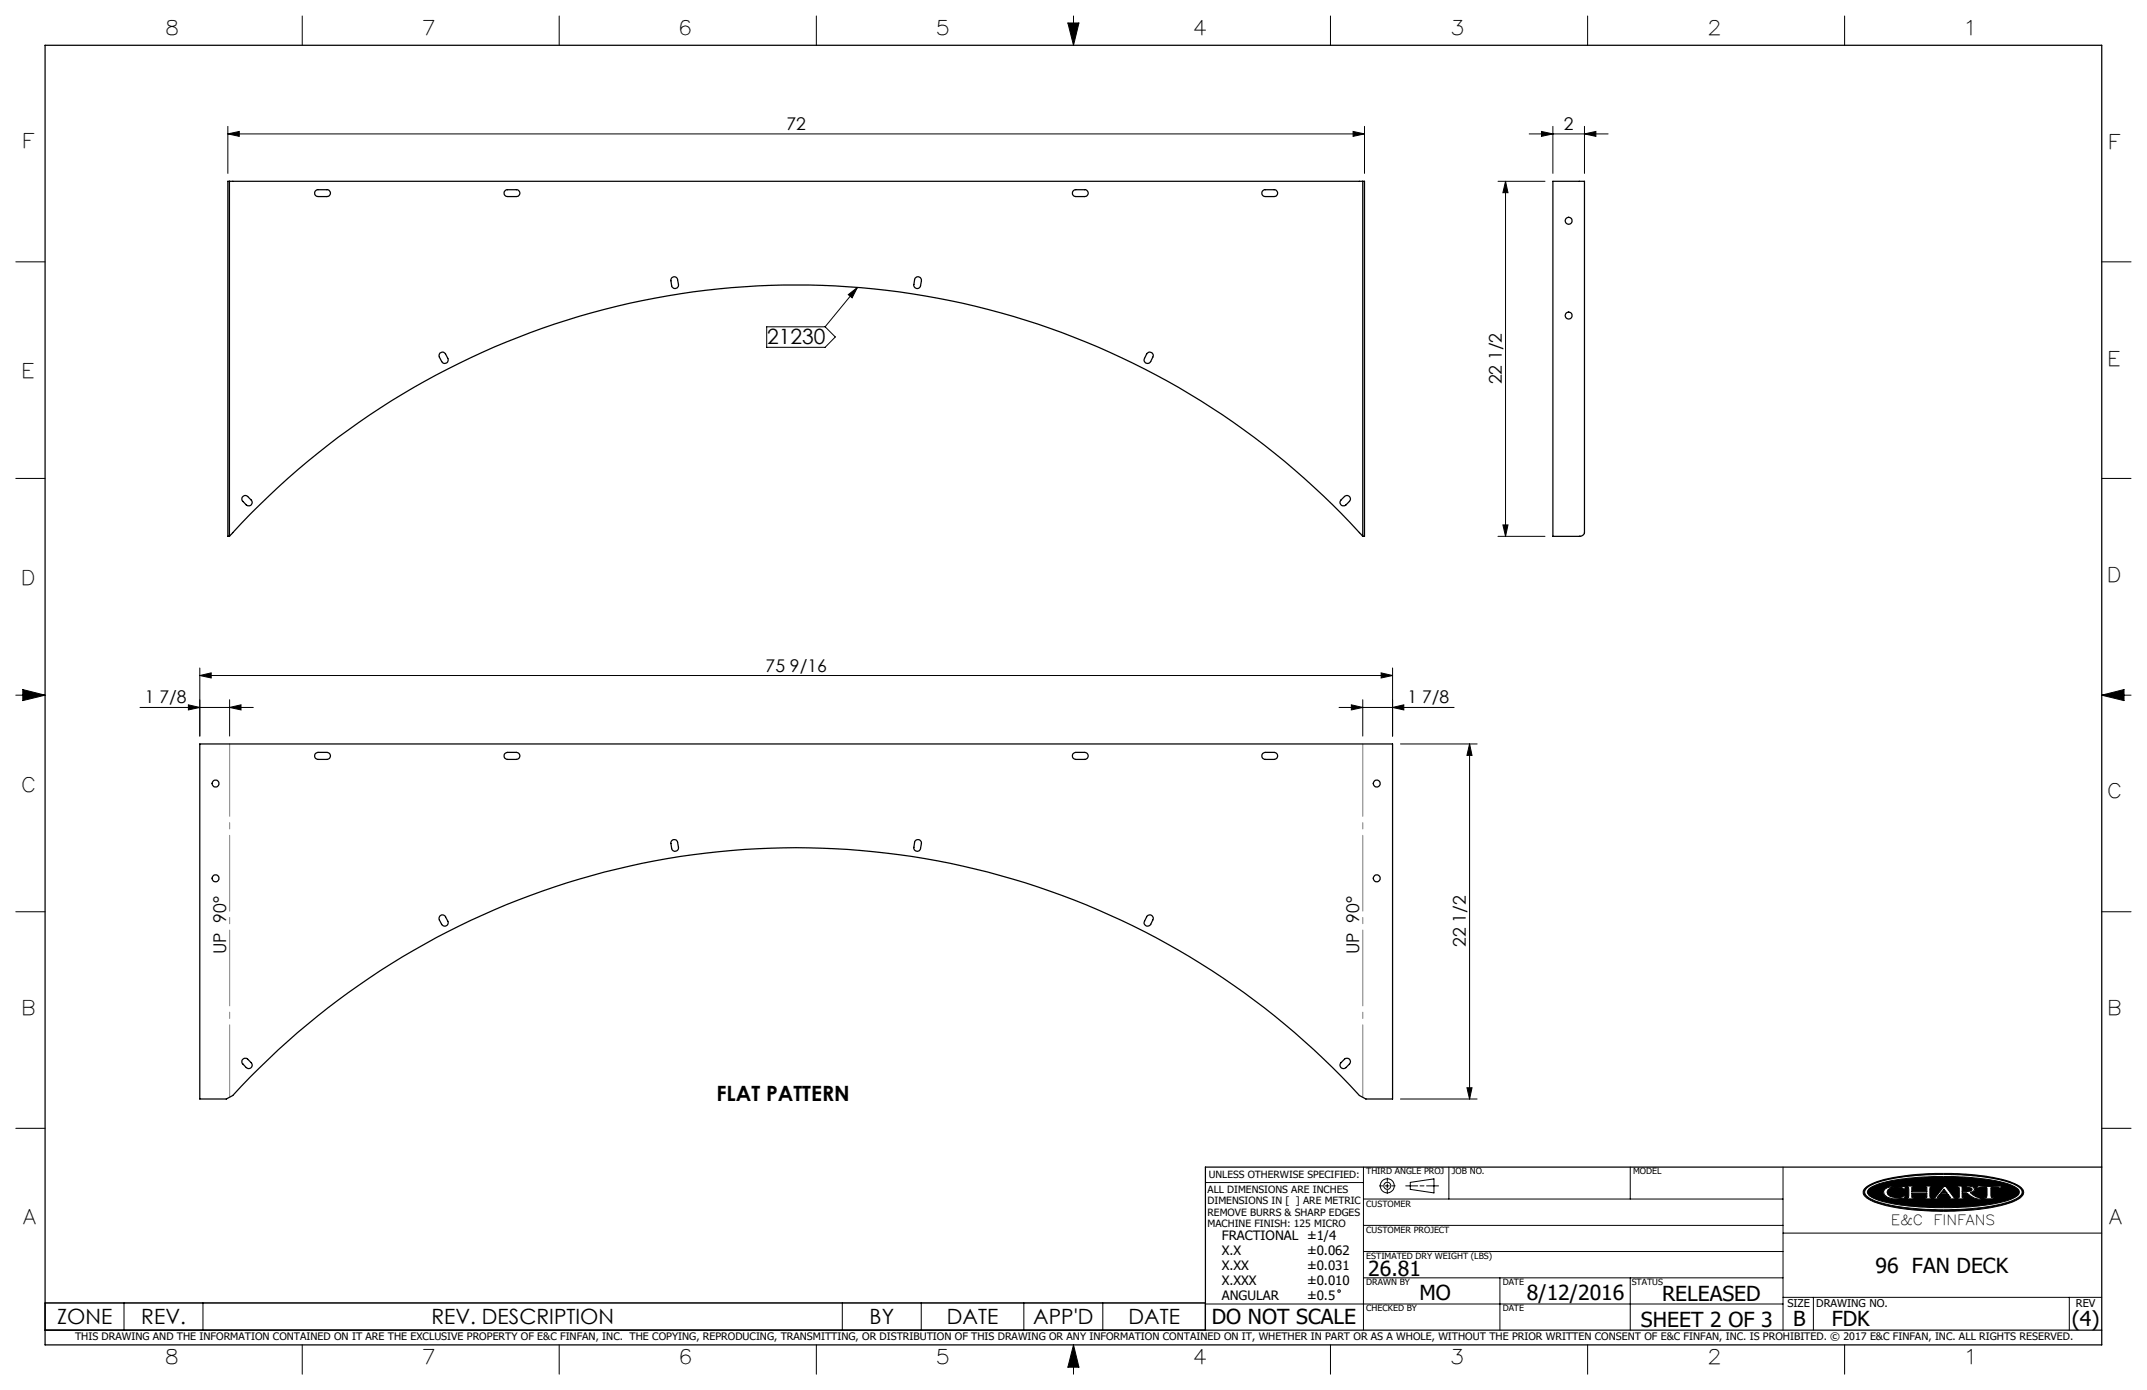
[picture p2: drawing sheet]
<svg xmlns="http://www.w3.org/2000/svg" width="432mm" height="279mm" viewBox="0 0 432 279" stroke-linecap="round" stroke-linejoin="round" font-family="sans-serif">
<g fill="none" stroke="#000" stroke-width=".2">
<path d="M60.8 3.2v5.9M112.5 3.2v5.9M164.2 3.2v5.9M214.8 4.6h2.2l-1.1 4.5zM215.9 3.2v5.9M267.6 3.2v5.9M319.3 3.2v5.9M371 3.2v5.9M45.8 26.9l2.3-.5v1zM45.8 25.4v9.5M45.8 26.9h228.6M272.1 26.4l2.3 .5-2.3 .5z"/>
<path d="M274.4 25.4v9.5M301.3 36.4h9.4M302.8 36.4l.5 2.3h-1zM302.8 36.4v71.4M307.6 26.9h15.8M310 26.4l2.3 .5-2.3 .5zM312.3 25.4v9.5M318.7 26.9l2.3-.5v1zM318.7 25.4v9.5M3.2 52.6h5.9M170.6 59.2l1.8-1.4-1 2.1zM172.4 57.8l-6.5 7.9"/>
<path d="M422.7 52.6h5.9M154.2 65.7h11.7l2.1 2-2.1 2.1h-11.7zM3.2 96.2h5.9M422.7 96.2h5.9M301.3 107.8h9.4M302.3 105.5h1l-.5 2.3zM3.2 139.7h5.9M4.6 138.6l4.5 1.1-4.5 1.1zM40.2 135.8l2.3-.5v1zM40.2 134.3v13.7M40.2 135.8h239.9M277.8 135.3l2.3 .5-2.3 .5z"/>
<path d="M280.1 134.3v13.7M422.7 139.7h5.9M422.7 139.7l4.5-1.1v2.2zM28.2 142.2h22.7M37.9 141.7l2.3 .5-2.3 .5zM46.2 142.2l2.3-.5v1zM46.2 140.7v7.3M269.3 142.2h23.2M271.8 141.7l2.3 .5-2.3 .5zM274.1 140.7v7.3M280.1 142.2l2.2-.5v1zM281.7 149.5h15.4"/>
<path d="M295.6 149.5l.5 2.3h-1.1zM295.6 149.5v71.4M3.2 183.3h5.9M422.7 183.3h5.9M295 218.7h1.1l-.5 2.2zM3.2 226.8h5.9M242.4 237.7h31.8M274.2 234.6v32.8M277.4 238.4h.7M278.6 238.4h.8M279 236.8v.7M279 238v.8"/>
<path d="M279 239.3v.6M279.9 238.4h.7M281.7 220.9h15.4M282.7 238.4h2.4M283.6 237.7l4.8-.7v2.8l-4.8-.7zM285.6 238.4h.8M286.9 238.4h2.4M291.4 234.6v6.4M327.9 234.6v6.4M358.6 234.6v32.8M375.3 238.7a16.2 16.2 0 0 1 7.4-2.3 55.4 55.4 0 0 1 21.3 1.1l1.9 .8a1.36 1.36 0 0 1 1.1 1.1 1.36 1.36 0 0 1-.7 1.4 23 23 0 0 1-9.9 2.4l-.5 .1a53.3 53.3 0 0 1-18.2-1.4 4.1 4.1 0 0 1-3-2 1.17 1.17 0 0 1 .6-1.2zM375.4 238.9a12.3 12.3 0 0 1 6-2.1 59.4 59.4 0 0 1 22.1 .7 4.5 4.5 0 0 1 3.1 1.9 1.36 1.36 0 0 1-.9 1.5 27.8 27.8 0 0 1-10.4 2.1l-1.1 .1a48.8 48.8 0 0 1-17.3-1.8l-1.5-.9a.94 .94 0 0 1 0-1.5z"/>
<path d="M375.8 239a15.4 15.4 0 0 1 7.6-2.1l3.6-.3 3.3-.1a44.5 44.5 0 0 1 14.2 1.7l.8 .4a1.03 1.03 0 0 1 .8 1 1.03 1.03 0 0 1-.8 1 25.5 25.5 0 0 1-9.5 2l-5 .1a43.6 43.6 0 0 1-13.5-1.6l-1.3-.8a.79 .79 0 0 1-.2-1.3zM379 239.1a5 5 0 0 1 3.5-.6h.7l-.2 .6-.5-.4a3.4 3.4 0 0 0-2.8 .4l-.2 .5 .2 .5a3.1 3.1 0 0 0 2.8 .5l.4-.3h.3l-.2 .5-.7 .1a3.6 3.6 0 0 1-3.3-.8l-.2-.6zM383.5 238.4h1.6v.2l-.6 .1v.8h3v-.8l-.5-.1v-.2h1.5v.2l-.3 .1-.1 .4 .1 1.5v.1l.3 .1v.2h-1.5v-.2h.4l.1-.2v-.8h-3v.8l.1 .2h.5v.2h-1.6v-.2l.3-.1 .1-.1v-1.5v-.4l-.4-.1zM391 239l.6 .9h-1.3zM391 238.4h.3l1.7 2.3 .5 .1v.2h-1.6v-.2l.4-.1-.5-.6h-1.7l-.5 .7h.6v.2h-1.5v-.2l.5-.1zM393.6 238.4h2.3l.9 .2 .3 .4-.2 .5-.7 .2 1.2 .9 1.1 .2v.2a4.2 4.2 0 0 1-2.9-1.1l-1-.1v.9l.6 .1v.2h-1.6v-.2h.3l.2-.2v-1.8l-.5-.2zM394.6 238.6h.9l.9 .2 .2 .3-.2 .3-1.8 .1zM397.9 238.3l1 .2 3.7-.1-.3 .5h-.2l-.1-.2h-1.6l.1 1.9 .6 .2v.2h-2.2v-.2l.7-.2v-1.8l-1.6-.1-.2 .2h-.3zM402.1 238.9h.1M422.7 226.8h5.9M274.2 256.9h84.4M274.2 251.6h84.4"/>
<path d="M274.2 246.3h84.4M274.2 241h84.4M301.7 256.9v10.5M327.9 256.9v10.5M358.6 247.9h64.1M9.1 261.9h233.3v5.5h-233.3zM24.9 261.9v5.5M40.8 261.9v5.5M60.8 270.3v5.9M112.5 270.3v5.9M164.2 270.3v5.9M169.4 261.9v5.5"/>
<path d="M185.3 261.9v5.5M205.9 261.9v5.5M215.9 270.3v5.9M215.9 270.3l1.1 4.5h-2.2zM221.8 261.9v5.5M242.4 262.1h116.2M267.6 270.3v5.9M319.3 270.3v5.9M358.6 260.8h64.1M364.7 260.8v6.6M371 270.3v5.9M416.2 260.8v6.6"/>
<circle cx="279" cy="238.4" r=".71"/>
<circle cx="279" cy="238.4" r="1.41"/>
<circle cx="269.3" cy="259.5" r=".25"/>
</g>
<g fill="none" stroke="#000" stroke-width=".25">
<path d="M9.1 9.1h413.6v261.2h-413.6zM46.1 36.4h228M46.1 36.4h-.3v71.4h.3M46.1 36.4v71.4M63.5 38.3l.3-.2h2a.69 .69 0 0 1 .7 .7 .69 .69 0 0 1-.7 .7h-1.8a.69 .69 0 0 1-.7-.4 .69 .69 0 0 1 .2-.8zM101.6 38.3l.3-.2h2a.69 .69 0 0 1 .7 .7 .69 .69 0 0 1-.7 .7h-1.8a.69 .69 0 0 1-.7-.4 .69 .69 0 0 1 .2-.8zM215.9 38.3l.3-.2h2a.69 .69 0 0 1 .7 .7 .69 .69 0 0 1-.7 .7h-1.8a.69 .69 0 0 1-.7-.4 .69 .69 0 0 1 .2-.8zM254 38.3l.3-.2h2a.69 .69 0 0 1 .7 .7 .69 .69 0 0 1-.7 .7h-1.8a.69 .69 0 0 1-.7-.4 .69 .69 0 0 1 .2-.8zM274.1 36.4h.3v71.4h-.3M274.1 36.4v71.4M312.3 36.4h6.4v70.7l-.4 .5-.7 .2h-5.3zM135.2 55.8a.67 .67 0 0 1 1.1 .4l.2 1a.7 .7 0 0 1-.6 .8 .7 .7 0 0 1-.8-.6l-.2-1.1z"/>
<path d="M184.1 55.9a.71 .71 0 0 1 .8-.2 .71 .71 0 0 1 .4 .7l-.2 1a.68 .68 0 0 1-.8 .6 .68 .68 0 0 1-.5-.8zM88.5 70.9l.7-.1 .4 .4 .5 .8a.69 .69 0 0 1-.3 1 .69 .69 0 0 1-1-.3l-.5-1.1zM230.7 71a.69 .69 0 0 1 .9-.1 .69 .69 0 0 1 .2 .9l-.4 .9a.69 .69 0 0 1-.9 .3 .69 .69 0 0 1-.3-1zM48.9 99.8l.6-.2 1 .9a.7 .7 0 0 1 0 1 .7 .7 0 0 1-1 0l-.9-1v-.4zM270.4 99.8a.7 .7 0 0 1 1 0 .7 .7 0 0 1 0 1l-.7 .7a.7 .7 0 0 1-1 0 .7 .7 0 0 1 0-1zM46.1 107.8a153.8 153.8 0 0 1 228 0M317.6 107.8h.1M40.2 149.5h239.9v71.4h-5.4l-1.3-.7a153.7 153.7 0 0 0-226.6 0l-1.3 .7h-5.3zM63.5 151.4l.5-.2h1.8a.71 .71 0 0 1 .7 .7 .71 .71 0 0 1-.7 .7h-1.8a.71 .71 0 0 1-.7-.4 .71 .71 0 0 1 .2-.8zM101.6 151.4l.5-.2h1.8a.71 .71 0 0 1 .7 .7 .71 .71 0 0 1-.7 .7h-1.8a.71 .71 0 0 1-.7-.4 .71 .71 0 0 1 .2-.8zM215.9 151.4l.5-.2h1.8a.71 .71 0 0 1 .7 .7 .71 .71 0 0 1-.7 .7h-1.8a.71 .71 0 0 1-.7-.4 .71 .71 0 0 1 .2-.8zM254 151.4l.5-.2h1.8a.71 .71 0 0 1 .7 .7 .71 .71 0 0 1-.7 .7h-1.8a.71 .71 0 0 1-.7-.4 .71 .71 0 0 1 .2-.8z"/>
<path d="M135.2 168.9a.67 .67 0 0 1 1.1 .4l.2 1a.7 .7 0 0 1-.6 .8 .7 .7 0 0 1-.8-.6l-.2-1.1zM184.2 168.9a.7 .7 0 0 1 .8 0 .7 .7 0 0 1 .3 .6l-.2 1a.68 .68 0 0 1-.7 .6 .68 .68 0 0 1-.6-.8l.2-1.1zM88.5 184.1l.3-.2 .6 .1 .7 1.2a.69 .69 0 0 1-.3 .9 .69 .69 0 0 1-1-.3l-.5-1.1zM230.7 184.1a.7 .7 0 0 1 .9-.1 .7 .7 0 0 1 .2 .9l-.4 .9a.69 .69 0 0 1-.9 .3 .69 .69 0 0 1-.3-.9zM48.7 213l.4-.3h.4l1 .9a.7 .7 0 0 1 0 1 .7 .7 0 0 1-1 0l-.8-.9zM269.7 213.6l.7-.7a.7 .7 0 0 1 1 0 .7 .7 0 0 1 0 1l-.7 .7a.7 .7 0 0 1-1 0 .7 .7 0 0 1 0-1zM422.7 234.6h-180.3v32.8M9.1 267.4h413.6"/>
<circle cx="315.5" cy="44.4" r=".7"/>
<circle cx="315.5" cy="63.4" r=".7"/>
<circle cx="43.4" cy="157.5" r=".71"/>
<circle cx="276.9" cy="157.5" r=".7"/>
<circle cx="43.4" cy="176.5" r=".71"/>
<circle cx="276.9" cy="176.5" r=".7"/>
</g>
<g fill="#000">
<path d="M383.5 238.4v.2h.3l.1 .2v1.8l-.1 .1-.3 .1v.2h1.6v-.2h-.5l-.1-.2v-.8h3v.9l-.5 .1v.2h1.5v-.2l-.3-.1-.1-.2v-1.6l.1-.3h.3v-.2h-1.5v.2l.5 .1v.8h-3v-.8l.6-.1v-.2zM391 238.4l-1.8 2.3-.5 .1v.2h1.5v-.2h-.6l.5-.7h1.7l.5 .6-.4 .1v.2h1.6v-.2l-.5-.1-1.7-2.3zM393.6 238.4v.2l.5 .2v1.8l-.2 .2h-.3v.2h1.6v-.2l-.6-.1v-.9l1 .1a3.7 3.7 0 0 0 2.9 1.1v-.2a3.4 3.4 0 0 1-2.3-1.1 .68 .68 0 0 0 .8-.2 .68 .68 0 0 0 0-.8l-.7-.3zM397.9 238.3l-.4 .6h.3l.2-.2 1.6 .1v1.8l-.2 .2h-.5v.2h2.2v-.2h-.5l-.2-.3v-1.7l1.6-.1 .1 .2h.2l.3-.5-4 .1zM375.8 239a13.3 13.3 0 0 1 6.5-2l2.7-.3 3.8-.2 7.5 .2a24.3 24.3 0 0 1 9.1 2 1.01 1.01 0 0 1 .7 .9 1.01 1.01 0 0 1-.7 1 21.9 21.9 0 0 1-8.6 1.9l-3.9 .2h-4.1l-3.8-.2a21.2 21.2 0 0 1-8.8-2l-.4-.3-.2-.5zM379.1 239a1.04 1.04 0 0 0 .7 1.7 7 7 0 0 0 3.2 .1l.2-.5h-.3l-.5 .4a2.56 2.56 0 0 1-2.8-.8 1.28 1.28 0 0 1 1.4-1.3h.2a1.49 1.49 0 0 1 1.4 .2l.4 .3 .2-.6h-.6a4.7 4.7 0 0 0-3.5 .5zM375.3 238.7a17.5 17.5 0 0 1 7.8-2.4l5.1-.4h4.8a34.5 34.5 0 0 1 12.5 2.2l.4 .2a1.36 1.36 0 0 1 .9 2 9.1 9.1 0 0 1-5.1 2.2l-.4 .1a58.1 58.1 0 0 1-23.1-.6 5.6 5.6 0 0 1-3.4-1.9v-.8zM375.3 238.9a1.14 1.14 0 0 0 .6 1.9 24 24 0 0 0 9.3 2.1l4.6 .3 3.7-.1a33.7 33.7 0 0 0 11.9-2.1l.4-.2a1.19 1.19 0 0 0 .9-1.2 1.19 1.19 0 0 0-.9-1.1 21.6 21.6 0 0 0-8.8-2.1l-5.1-.3-4.7 .1a30.2 30.2 0 0 0-11.1 2.1z" fill-rule="evenodd"/>
<path d="M215.9 270.3l-1.1 4.5h2.2zM214.8 4.6h2.2l-1.1 4.5zM4.6 138.6l4.5 1.1-4.5 1.1zM422.7 139.7l4.5-1.1v2.2zM391 239l-.7 .9h1.3zM394.6 238.6v.9l1.7-.1a.38 .38 0 0 0 .3-.4 .38 .38 0 0 0-.5-.3z" fill-rule="evenodd"/>
</g>
<path d="M46.2 149.5v71M274.1 149.5v71" fill="none" stroke="#808080" stroke-width=".2" stroke-dasharray="15.2 1.3 1.3 1.3" stroke-dashoffset=".7"/>
<g fill="#000">
<path d="M170.6 59.2l1.8-1.4-1 2.1z"/>
<path d="M272.1 26.4l2.3 .5-2.3 .5zM45.8 26.9l2.3-.5v1zM318.7 26.9l2.3-.5v1zM310 26.4l2.3 .5-2.3 .5z"/>
<path d="M302.8 36.4l.5 2.3h-1zM302.3 105.5h1l-.5 2.3z"/>
<path d="M46.2 142.2l2.3-.5v1zM37.9 141.7l2.3 .5-2.3 .5z"/>
<path d="M271.8 141.7l2.3 .5-2.3 .5zM280.1 142.2l2.2-.5v1zM40.2 135.8l2.3-.5v1zM277.8 135.3l2.3 .5-2.3 .5z"/>
<path d="M295.6 149.5l.5 2.3h-1.1zM295 218.7h1.1l-.5 2.2z"/>
</g>
<g font-size="4.2">
<text x="154.3" y="69.2">21230</text>
<text x="144.1" y="221.4">FLAT PATTERN</text>
<text x="275.2" y="256.5">26.81</text>
<text x="377.2" y="255.9">96 FAN DECK</text>
<text x="285.5" y="261.4">MO</text>
<text x="307.1" y="261.3">8/12/2016</text>
<text x="334.3" y="261.6">RELEASED</text>
<text x="11.5" y="266.2">ZONE</text>
<text x="28.4" y="266.2">REV.</text>
<text x="86.8" y="266.2">REV. DESCRIPTION</text>
<text x="174.9" y="266.2">BY</text>
<text x="190.4" y="266.2">DATE</text>
<text x="207.8" y="266.2">APP'D</text>
<text x="227" y="266.2">DATE</text>
<text x="243.7" y="266.1">DO NOT SCALE</text>
<text x="330" y="266.7">SHEET 2 OF 3</text>
<text x="360.6" y="266.5">B</text>
<text x="368.4" y="266.6">FDK</text>
<text x="416.7" y="266.5">(4)</text>
</g>
<g font-size="4">
<text x="33.6" y="7.1">8</text>
<text x="85.2" y="7.1">7</text>
<text x="137" y="7.1">6</text>
<text x="188.6" y="7.1">5</text>
<text x="240.3" y="7.1">4</text>
<text x="292.1" y="7.1">3</text>
<text x="343.8" y="7.1">2</text>
<text x="395.7" y="7.1">1</text>
<text x="4.9" y="29.8">F</text>
<text x="424.5" y="29.9">F</text>
<text x="4.8" y="76">E</text>
<text x="424.3" y="73.5">E</text>
<text x="4.7" y="117.7">D</text>
<text x="424.2" y="116.9">D</text>
<text x="4.7" y="159.3">C</text>
<text x="424.2" y="160.4">C</text>
<text x="4.8" y="204">B</text>
<text x="424.3" y="204">B</text>
<text x="4.8" y="246.1">A</text>
<text x="424.3" y="246">A</text>
<text x="33.6" y="274.3">8</text>
<text x="85.2" y="274.3">7</text>
<text x="137" y="274.3">6</text>
<text x="188.6" y="274.3">5</text>
<text x="240.3" y="274.3">4</text>
<text x="292.1" y="274.3">3</text>
<text x="343.8" y="274.3">2</text>
<text x="395.8" y="274.3">1</text>
</g>
<g font-size="3.5">
<text x="158.2" y="26.1">72</text>
<text x="314.5" y="26.1">2</text>
<text x="302" y="77.3" transform="rotate(-90 302 77.3)">22 1/2</text>
<text x="154" y="135">75 9/16</text>
<text x="29.1" y="141.4">1 7/8</text>
<text x="283.1" y="141.4">1 7/8</text>
<text x="45.5" y="191.9" transform="rotate(-90 45.5 191.9)">UP 90°</text>
<text x="273.4" y="191.9" transform="rotate(-90 273.4 191.9)">UP 90°</text>
<text x="294.8" y="190.4" transform="rotate(-90 294.8 190.4)">22 1/2</text>
</g>
<g font-size="2.8">
<text x="380.3" y="246.2">E&amp;C</text>
<text x="388.9" y="246.2">FINFANS</text>
</g>
<g font-size="2.6">
<text x="245.7" y="249.3">FRACTIONAL ±1/4</text>
<text x="245.7" y="252.3">X.X</text>
<text x="245.7" y="255.3">X.XX</text>
<text x="262.9" y="252.3">±0.062</text>
<text x="262.9" y="255.3">±0.031</text>
<text x="245.7" y="258.3">X.XXX</text>
<text x="245.7" y="261.3">ANGULAR</text>
<text x="262.9" y="258.3">±0.010</text>
<text x="262.9" y="261.3">±0.5</text>
</g>
<g font-size="2.2">
<text x="359.5" y="262.8">SIZE</text>
<text x="365.3" y="262.7">DRAWING NO.</text>
<text x="417.5" y="262.8">REV</text>
</g>
<text font-size="2.1" x="15.1" y="269.4">THIS DRAWING AND THE INFORMATION CONTAINED ON IT ARE THE EXCLUSIVE PROPERTY OF E&amp;C FINFAN, INC. THE COPYING, REPRODUCING, TRANSMITTING, OR DISTRIBUTION OF THIS DRAWING OR ANY INFORMATION CONTAINED ON IT, WHETHER IN PART OR AS A WHOLE, WITHOUT THE PRIOR WRITTEN CONSENT OF E&amp;C FINFAN, INC. IS PROHIBITED. © 2017 E&amp;C FINFAN, INC. ALL RIGHTS RESERVED.</text>
<g font-size="2">
<text x="242.9" y="239.8">ALL DIMENSIONS ARE INCHES</text>
<text x="243.1" y="236.8">UNLESS OTHERWISE SPECIFIED:</text>
<text x="242.9" y="242.1">DIMENSIONS IN [ ] ARE METRIC</text>
<text x="242.9" y="244.4">REMOVE BURRS &amp; SHARP EDGES</text>
<text x="242.9" y="246.7">MACHINE FINISH: 125 MICRO</text>
</g>
<g font-size="1.7">
<text x="274.8" y="236.1">THIRD ANGLE PROJ</text>
<text x="292" y="236.1">JOB NO.</text>
<text x="328.5" y="236.1">MODEL</text>
<text x="274.8" y="242.5">CUSTOMER</text>
<text x="274.8" y="247.8">CUSTOMER PROJECT</text>
<text x="274.8" y="253.1">ESTIMATED DRY WEIGHT (LBS)</text>
<text x="274.8" y="258.3">DRAWN BY</text>
<text x="274.8" y="263.6">CHECKED BY</text>
<text x="302.2" y="263.6">DATE</text>
<text x="302.2" y="258.3">DATE</text>
<text x="328.2" y="258.3">STATUS</text>
</g>
</svg>
